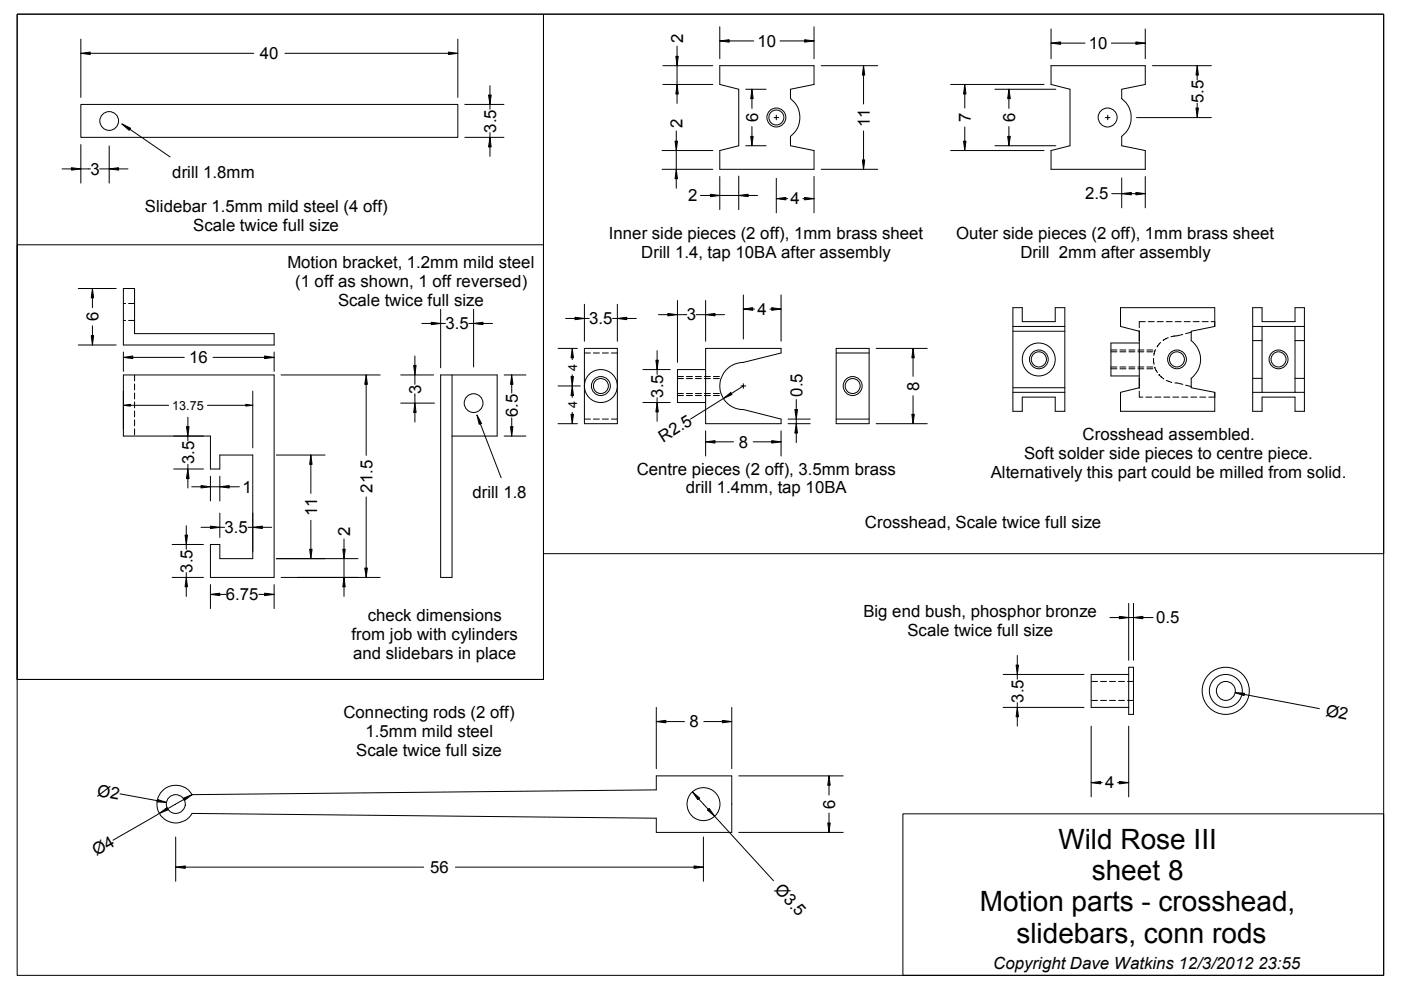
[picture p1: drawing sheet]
<svg xmlns="http://www.w3.org/2000/svg" width="297mm" height="210mm" viewBox="0 0 297 210" stroke-linecap="round" stroke-linejoin="round" font-family="sans-serif">
<g fill="none" stroke="#000" stroke-width=".21">
<path d="M3.6 3h289.8v203.8h-289.8zM3.6 3h111.6v141.1h-111.6zM17.1 11.3l2-.3v.6zM17.1 8.3v12.4M19.1 11.3h34.7M60.4 11.3h34.7M95.1 11l2 .3-2 .3zM97.1 8.3v12.4M103.9 18.2v2M115.2 3h178.2v114.4h-178.2zM140.5 13.9h10.6M140.5 17.9h10.6"/>
<path d="M143.3 11.9h.5l-.3 2zM143.5 17.9l.3 2h-.5zM143.5 9.8v2.1M143.5 13.9v4M143.5 19.9v2M152.6 13.9h20v4l-5 1v2a5 5 0 0 1 0 8v2l5 1v4h-20v-4l4-1v-12l-4-1zM152.6 8.7l2-.3v.5zM152.6 5.7v6.7M154.6 8.7h5.2M158.1 18.9h4.3M159.4 18.9l.3 2h-.5zM165.4 8.7h5.2"/>
<path d="M170.6 8.4l2 .3-2 .2zM172.6 5.7v6.7M174.1 13.9h12M183.1 13.9l.2 2h-.5zM183.1 15.9v6.2M201.5 17.9h19.9M204.6 17.9l.2 2h-.5zM204.6 19.9v3M210.9 18.9h13M213.9 18.9l.3 2h-.5zM222.8 13.9h20v4l-5 1v2a5 5 0 0 1 0 8v2l5 1v4h-20v-4l4.1-1v-12l-4.1-1zM222.8 9.1l2.1-.2v.5z"/>
<path d="M222.8 6.1v6.3M224.9 9.1h5.1M235.6 9.1h5.2M240.8 8.9l2 .2-2 .3zM242.8 6.1v6.3M244.3 13.9h12.5M253.8 13.9l.3 2h-.5zM253.8 15.9v1M13.2 35.8h2M15.2 35.6l1.9 .2-1.9 .3zM17.1 22.1h80v7h-80zM17.1 30.6v8.2"/>
<path d="M17.1 35.8h2.1M21.1 35.8h2.1M23.2 35.8l1.9-.2v.5zM23.2 30.9v7.9M25.1 35.8h2M25.9 26.3l1.8 .9-.3 .4zM27.5 27.4l8.6 5.9M98.5 22.1h8.3M98.5 29.1h8.3M103.6 20.2h.5l-.2 1.9zM103.9 29.1l.2 2.1h-.5zM103.9 22.1v1.1"/>
<path d="M103.9 28.1v1M103.9 31.2v1.9M140.4 35.9h10.7M140.4 31.9h10.7M143.1 29.9h.5l-.2 2zM143.4 35.9l.2 2h-.5zM143.4 27.8v2.1M143.4 31.9v4M143.4 37.9v2M152.6 37.4v7M156.6 37.3v7.1M158.1 30.9h4.3"/>
<path d="M159.2 28.9h.5l-.3 2zM159.4 20.9v2.1M159.4 26.8v2.1M164.1 24.9h1M164.6 24.4v1M164.6 37.8v7.3M172.6 37.4v7.7M174.1 35.9h12M182.8 33.9h.5l-.2 2zM183.1 27.8v6.1M201.5 31.9h19.9M204.3 29.9h.5l-.2 2z"/>
<path d="M204.6 26.9v3M210.9 30.9h13M213.7 28.9h.5l-.3 2zM213.9 20.9v2.1M213.9 26.8v2.1M234.4 24.9h.9M234.9 24.4v1M237.8 37.7v6.4M241 24.9h15.8M242.8 37.4v6.7M253.6 22.9h.5l-.3 2zM253.8 21.9v1"/>
<path d="M3.6 51.9h111.6v92.2h-111.6zM148.5 41.4h2.1M150.6 41.2l2 .2-2 .3zM152.6 41.4h4M156.6 41.4l2-.2v.5zM158.6 41.4h2M164.6 42.1l2-.2v.5zM166.6 42.1h.4M170.2 42.1h.4M170.6 41.9l2 .2-2 .3zM235.7 41.1h2.1M237.8 41.1l2.1-.3v.5z"/>
<path d="M239.9 41.1h.9M240.8 40.8l2 .3-2 .2zM16.6 73.2h8M16.6 61.2h8M19.3 71.2h.6l-.3 2zM19.6 61.2l.3 2h-.6zM19.6 63.2v2M19.6 69.1v2.1M26.2 75.8l1.9-.3v.5zM26.2 61.2h2.3v9.5h29.6v2.5h-31.9zM26.2 74.6v4.1M26.2 79.5h31.9v42.9h-13.5v-7h2v3h7v-21.9h-7v2.9h-2v-6.9h-18.4z"/>
<path d="M26.2 64.3h.4M26.2 67.9h.4M27.3 64.3h1.2M27.3 67.9h1.2M28.1 75.8h11M28.5 79.5v1.3M45.2 75.8h10.9M56.1 75.5l2 .3-2 .2zM58.1 74.6v4.1M59.6 79.5h21M77.6 79.5l.3 2h-.6zM85 79.5h6.9"/>
<path d="M87.7 77.5h.5l-.2 2zM88 75.5v2M88 79.5v2M89.4 68.6h2M91.4 68.3l2 .3-2 .2zM93.4 65.6v12.4M93.4 68.6h1M95.8 79.5v42.9h-2.4v-42.9h12v13h-9.6M99.4 68.6h1M100.4 68.6l2-.3v.5zM100.4 65.6v12.2M102.4 68.6h2"/>
<path d="M106.9 79.5h4.6M108.5 79.5l.3 2h-.6zM118.3 73.9h4.1M119.9 67.5h2M121.1 79.8h.5l-.3 2zM121.3 73.9l.3 2h-.5zM121.3 75.9v.3M121.3 79.5v.3M121.9 67.3l2 .2-2 .3zM123.9 73.9h7v15.9h-7zM123.9 64.5v7.8M123.9 74.8h1.3"/>
<path d="M123.9 67.5h1M125.8 74.8h1.3M127.7 74.8h1.3M129.6 74.8h1.3M129.9 67.5h1M130.9 67.5l2-.2v.5zM130.9 64.5v7.8M132.9 67.5h2M136.3 78.4h5.8M139.1 76.4h.5l-.3 2zM139.3 74.3v2.1M139.3 78.4v1"/>
<path d="M139.6 66.7h2M141.6 66.5l2 .2-2 .3zM143.6 63.7v13.1M143.6 79.8h1.3M143.6 66.7h2M145.5 79.8h1.3M147.4 79.8h1.3M147.6 66.7h2M149.3 79.8h1.3M149.6 73.9h16v.9l-8 2a5 5 0 0 0-5 5 5 5 0 0 0 5 5l8 2.1v.9h-16zM149.6 66.7l2-.2v.5zM149.6 78.4h-6v6.9h6"/>
<path d="M149.6 63.7v8.6M151.3 79.8h1.2M151.6 66.7h2M157.6 65.5l2-.3v.6zM157.6 62.5v9.4M159.6 65.5h.4M163.2 65.5h.4M163.6 65.2l2 .3-2 .3zM165.6 62.5v9.8M177.3 73.9h7v15.9h-7zM177.3 74.8h7M185.8 73.9h10.8"/>
<path d="M193.6 73.9l.2 2h-.5zM193.6 75.9v3.9M214.8 65.2h1.9v3h7v-3h2.1v22h-2.1v-3h-7v3h-1.9zM214.8 69.2h11M214.8 70.2h11M235.5 74.2h1.3M235.5 78.2h1.3M235.5 74.6h1.3M235.5 77.8h1.3M237.4 74.2h1.3M237.4 78.2h1.3M237.4 74.6h1.3"/>
<path d="M237.4 77.8h1.3M239.3 74.2h1.3M239.3 78.2h1.3M239.3 74.6h1.3M239.3 77.8h1.3M241.3 74.2h1.2M241.3 78.2h1.2M241.3 74.6h1.2M241.3 77.8h1.2M241.6 70.2l-4-1v-4h20v4l-5 1v2a5 5 0 0 1 0 8v2l5 1v4h-20v-4l4-1M241.6 72.7h-6.1v7h6.1M241.6 70.1v12.2"/>
<path d="M242.8 68.2h-1.2v1.3M243.2 74.2h1.2M243.2 78.2h1.2M243.2 74.6h1.2M243.2 77.8h1.2M243.5 68.2h1.2M244.6 76l.1 1.3M244.9 77.9l.5 1.1M245 74.1l-.4 1.3M245.4 68.2h1.2M245.7 79.5h.1zM245.8 79.5l.9 .8"/>
<path d="M246.1 72.6l-.8 1M247.3 68.2h1.2M247.7 71.6l-1.1 .6M249.2 68.2h1.2M250.8 70.9l-2.5 .5M251.1 68.2h1.2M252.6 70.4l-1.2 .3M253 68.2h1.3M254.9 68.2h1.3M256.8 68.2h.8M265.6 65.2h2v3h7v-3h2v22h-2v-3h-7v3h-2zM265.6 69.2h11"/>
<path d="M265.6 72.2h2M267.6 69.2v14M274.6 72.2h2M274.6 69.2v14M26.2 85.9l1.4-.2v.4zM27.6 85.9h8.2M28.5 81.4v1.3M28.5 83.3v1.3M28.5 85.2v1.3M28.5 87.1v1.3M28.5 89v1.3M28.5 90.9v1.3"/>
<path d="M36.8 99.4h6.3M39.5 90.5h.6l-.3 2zM39.8 99.4l.3 2.1h-.6zM39.8 88.5v2M39.8 92.5v1M39.8 98.5v.9M44 85.9h8.1M52.1 85.7l1.5 .2-1.5 .2zM53.6 82.9v12.1M58.6 96.5h10.3M65.9 96.5l.3 2h-.5zM65.9 98.5v6.1"/>
<path d="M77.6 81.5v15.1M85 85.5h7.1M88 85.5l.2 2h-.5zM88 83.5v2M88 87.5v2M101.1 88l1 1.8-.5 .2zM101.9 89.9l4.4 11.4M106.9 92.5h4.6M108.2 90.5h.6l-.3 2zM108.5 81.5v1.8M108.5 88.6v1.9M118.3 89.8h4.1"/>
<path d="M118.3 81.8h4.7M121.1 87.8h.5l-.3 2zM121.3 81.8l.3 2.1h-.5zM121.3 83.9v.3M121.3 87.4v.4M123.9 88.9h1.3M125.8 88.9h1.3M127.7 88.9h1.3M129.6 88.9h1.3M136.3 85.3h5.8M139.3 85.3l.3 2h-.5zM139.3 84.3v1"/>
<path d="M139.3 87.3v2M143.6 83.9h1.3M143.6 80.3h1.3M143.6 83.4h1.3M145.5 83.9h1.3M145.5 80.3h1.3M145.5 83.4h1.3M147.4 83.9h1.3M147.4 80.3h1.3M147.4 83.4h1.3M149.3 83.9h1.3M149.3 80.3h1.3"/>
<path d="M149.3 83.4h1.3M149.6 93.7l2-.3v.5zM149.6 91.4v5.3M151.3 83.9h1.2M151.3 80.3h1.2M151.3 83.4h1.2M151.6 93.7h3.9M153.4 84.5l-7 4.4M153.4 84.5l1.5-1.3 .3 .5zM157.1 81.8h1M157.6 81.4v.9M157.6 81.8l-2.5 1.6"/>
<path d="M159.7 93.7h3.9M163.6 93.4l2 .3-2 .2zM165.6 91.4v5.3M167.1 89.8h4.7M167.1 88.9h4.7M168.5 86.8h.6l-.3 2.1zM168.8 89.8l.3 2h-.6zM168.8 84.7v2.1M168.8 88.9v.9M168.8 91.8v2.1M177.3 88.9h7M185.8 89.8h10.8"/>
<path d="M193.3 87.8h.5l-.2 2zM193.6 83.9v3.9M214.8 83.2h11M214.8 82.2h11M241.6 82.9v1.3h.7M242.9 84.2h1.3M244.9 84.2h1.2M246.8 84.2h1.2M247.3 80.6l1.2 .5M248.7 84.2h1.2M249.1 81.2l1.7 .3M250.6 84.2h1.2"/>
<path d="M251.4 81.7l1.2 .3M252.5 84.2h1.2M254.4 84.2h1.2M256.3 84.2h1.3M265.6 83.2h11M265.6 80.2h2M274.6 80.2h2M36.5 115.4h6.6M39.2 113.5h.5l-.2 1.9zM39.5 111.5v2M39.5 115.4v1.1M39.8 101.5v2"/>
<path d="M40.6 103.2h2M42.6 103l2 .2-2 .3zM42.6 111.8h2M44.6 111.5l2 .3-2 .3zM44.6 101v5.2M44.6 103.2h2M46.6 103.2l2-.2v.5zM46.6 101v5.2M46.6 108.8v5.2M46.6 111.8h1M48.6 103.2h2.2M52.6 111.8h1"/>
<path d="M53.6 111.8l2-.3v.6zM55.6 111.8h2M58.6 118.4h17.3M65.7 116.5h.5l-.3 1.9zM65.9 110.3v6.2M72.7 116.5h.5l-.3 1.9zM72.9 114.3v2.2M72.9 118.4v4M77.6 105.4v15M36.5 122.4h6.6M39.5 122.4l.2 2h-.5zM39.5 121.4v1"/>
<path d="M39.5 124.4v2M44.6 126l2-.2v.5zM44.6 124v5M46.6 126h1.3M54.9 126h1.2M56.1 125.8l2 .2-2 .3zM58.1 124v5M59.6 122.4h21M72.9 122.4l.3 2h-.5zM72.9 124.4v2M77.3 120.4h.6l-.3 2zM215.7 139v2"/>
<path d="M235.3 130.9h2M237.3 130.7l2 .2-2 .3zM239.3 127.9v12.1M239.3 130.9h1M240.3 130.9l2-.2v.5zM240.3 127.9v12.1M242.3 130.9h2.2M139.1 153l2.1-.3v.5zM139.1 150v13M141.2 153h3.9M149.2 153h4M153.2 152.7l1.9 .3-1.9 .2z"/>
<path d="M155.1 150v13M212.7 150h17.1M212.7 143h17.1M215.4 141h.5l-.2 2zM215.7 150l.2 2h-.5zM215.7 143v1M215.7 149v1M215.7 152v2M231.3 154v15M231.4 144.5h1.3M231.4 148.5h1.3M233.3 144.5h1.3"/>
<path d="M233.3 148.5h1.3M235.2 144.5h1.3M235.2 148.5h1.3M237.1 144.5h1.3M237.1 148.5h1.3M239.1 144.5h1.2M239.1 148.5h1.2M239.3 141.5h1v10h-1zM239.3 154v15M239.3 143h-8v7h8M261.9 146.9l2 .1-.1 .5zM263.8 147.2l15.9 3"/>
<path d="M25.4 168.3l7.9 1.5M33.4 169.5l1.9 .6-2-.1zM33.8 172.5l-9.8 5.6M33.8 172.5l1.6-1.3 .2 .5zM34.5 167.6a4 4 0 0 1 6.2 .9l98.4-1v-3h16v12h-16v-3l-98.4-1a4 4 0 0 1-5.9 1.1 4 4 0 0 1-.3-6zM37.2 177.5v9.4M38.9 169.2l1.8-.7-1.6 1.2zM39 169.5l-3.5 2M146.8 167.9l1.5 1.3-.3 .3zM148.1 169.4l2.1 2.2M149.1 177.5v9.4M150 171.7l.4-.3 1.1 1.7z"/>
<path d="M151.5 173.1l12.5 13.6M156.6 164.5h22.2M156.6 176.5h22.2M175.5 174.5h.5l-.2 2zM175.8 164.5l.2 2h-.5zM175.8 166.5v2.1M175.8 172.4v2.1M191.4 172.6h102v34.2h-102zM231.3 165.9l2-.2v.5zM233.3 165.9h.4M236.9 165.9h.4M237.3 165.7l2 .2-2 .3z"/>
<path d="M37.2 183.9l2.1-.3v.5zM39.3 183.9h50.5M96.6 183.9h50.5M147.1 183.6l2 .3-2 .2z"/>
<circle cx="23.2" cy="25.6" r="1.99"/>
<circle cx="164.6" cy="24.9" r="1.6"/>
<circle cx="164.6" cy="24.9" r="2.01"/>
<circle cx="234.8" cy="24.9" r="2.01"/>
<circle cx="220.2" cy="76.2" r="3.5"/>
<circle cx="220.3" cy="76.2" r="1.99"/>
<circle cx="220.3" cy="76.2" r="1.61"/>
<circle cx="249.5" cy="76.2" r="1.6"/>
<circle cx="249.6" cy="76.2" r="1.99"/>
<circle cx="271.1" cy="76.2" r="1.6"/>
<circle cx="271.1" cy="76.2" r="2"/>
<circle cx="100.4" cy="85.5" r="1.99"/>
<circle cx="127.4" cy="81.8" r="1.6"/>
<circle cx="127.4" cy="81.8" r="3.5"/>
<circle cx="127.4" cy="81.8" r="2.01"/>
<circle cx="180.8" cy="81.8" r="1.6"/>
<circle cx="180.8" cy="81.8" r="2.01"/>
<circle cx="259.9" cy="146.5" r="5"/>
<circle cx="259.9" cy="146.5" r="3.5"/>
<circle cx="259.9" cy="146.5" r="2.01"/>
<circle cx="37.3" cy="170.5" r="2"/>
<circle cx="149.1" cy="170.5" r="3.5"/>
</g>
<g fill="#000">
<path d="M17.1 11.3l2-.3v.6l-2-.3h2z" fill-rule="evenodd"/>
<path d="M95.1 11l2 .3h-2h2l-2 .3z" fill-rule="evenodd"/>
<path d="M143.3 11.9h.5l-.3 2v-2v2z" fill-rule="evenodd"/>
<path d="M143.5 17.9l.3 2h-.5l.2-2v2z" fill-rule="evenodd"/>
<path d="M152.6 8.7l2-.3v.5l-2-.2h2z" fill-rule="evenodd"/>
<path d="M170.6 8.4l2 .3h-2h2l-2 .2z" fill-rule="evenodd"/>
<path d="M183.1 13.9l.2 2h-.5l.3-2v2z" fill-rule="evenodd"/>
<path d="M204.6 17.9l.2 2h-.5l.3-2v2z" fill-rule="evenodd"/>
<path d="M222.8 9.1l2.1-.2v.5l-2.1-.3h2.1z" fill-rule="evenodd"/>
<path d="M240.8 8.9l2 .2h-2h2l-2 .3z" fill-rule="evenodd"/>
<path d="M253.8 13.9l.3 2h-.5l.2-2v2z" fill-rule="evenodd"/>
<path d="M15.2 35.6l1.9 .2h-1.9h1.9l-1.9 .3z" fill-rule="evenodd"/>
<path d="M23.2 35.8l1.9-.2v.5l-1.9-.3h1.9z" fill-rule="evenodd"/>
<path d="M25.9 26.3l1.8 .9-.3 .4-1.5-1.3 1.6 1.1z" fill-rule="evenodd"/>
<path d="M103.9 29.1l.2 2.1h-.5l.3-2.1v2.1z" fill-rule="evenodd"/>
<path d="M103.6 20.2h.5l-.2 1.9v-1.9v1.9z" fill-rule="evenodd"/>
<path d="M143.1 29.9h.5l-.2 2v-2v2z" fill-rule="evenodd"/>
<path d="M143.4 35.9l.2 2h-.5l.3-2v2z" fill-rule="evenodd"/>
<path d="M159.2 28.9h.5l-.3 2v-2v2z" fill-rule="evenodd"/>
<path d="M159.4 18.9l.3 2h-.5l.2-2v2z" fill-rule="evenodd"/>
<path d="M182.8 33.9h.5l-.2 2v-2v2z" fill-rule="evenodd"/>
<path d="M204.3 29.9h.5l-.2 2v-2v2z" fill-rule="evenodd"/>
<path d="M213.9 18.9l.3 2h-.5l.2-2v2z" fill-rule="evenodd"/>
<path d="M213.7 28.9h.5l-.3 2v-2v2z" fill-rule="evenodd"/>
<path d="M253.6 22.9h.5l-.3 2v-2v2z" fill-rule="evenodd"/>
<path d="M150.6 41.2l2 .2h-2h2l-2 .3z" fill-rule="evenodd"/>
<path d="M156.6 41.4l2-.2v.5l-2-.3h2z" fill-rule="evenodd"/>
<path d="M164.6 42.1l2-.2v.5l-2-.3h2z" fill-rule="evenodd"/>
<path d="M170.6 41.9l2 .2h-2h2l-2 .3z" fill-rule="evenodd"/>
<path d="M237.8 41.1l2.1-.3v.5l-2.1-.2h2.1z" fill-rule="evenodd"/>
<path d="M240.8 40.8l2 .3h-2h2l-2 .2z" fill-rule="evenodd"/>
<path d="M19.6 61.2l.3 2h-.6l.3-2v2z" fill-rule="evenodd"/>
<path d="M19.3 71.2h.6l-.3 2v-2v2z" fill-rule="evenodd"/>
<path d="M26.2 75.8l1.9-.3v.5l-1.9-.2h1.9z" fill-rule="evenodd"/>
<path d="M56.1 75.5l2 .3h-2h2l-2 .2z" fill-rule="evenodd"/>
<path d="M87.7 77.5h.5l-.2 2v-2v2z" fill-rule="evenodd"/>
<path d="M91.4 68.3l2 .3h-2h2l-2 .2z" fill-rule="evenodd"/>
<path d="M100.4 68.6l2-.3v.5l-2-.2h2z" fill-rule="evenodd"/>
<path d="M121.3 73.9l.3 2h-.5l.2-2v2z" fill-rule="evenodd"/>
<path d="M121.1 79.8h.5l-.3 2v-2v2z" fill-rule="evenodd"/>
<path d="M121.9 67.3l2 .2h-2h2l-2 .3z" fill-rule="evenodd"/>
<path d="M130.9 67.5l2-.2v.5l-2-.3h2z" fill-rule="evenodd"/>
<path d="M139.1 76.4h.5l-.3 2v-2v2z" fill-rule="evenodd"/>
<path d="M141.6 66.5l2 .2h-2h2l-2 .3z" fill-rule="evenodd"/>
<path d="M149.6 66.7l2-.2v.5l-2-.3h2z" fill-rule="evenodd"/>
<path d="M157.6 65.5l2-.3v.6l-2-.3h2z" fill-rule="evenodd"/>
<path d="M163.6 65.2l2 .3h-2h2l-2 .3z" fill-rule="evenodd"/>
<path d="M193.6 73.9l.2 2h-.5l.3-2v2z" fill-rule="evenodd"/>
<path d="M26.2 85.9l1.4-.2v.4l-1.4-.2h1.4z" fill-rule="evenodd"/>
<path d="M39.5 90.5h.6l-.3 2v-2v2z" fill-rule="evenodd"/>
<path d="M52.1 85.7l1.5 .2h-1.5h1.5l-1.5 .2z" fill-rule="evenodd"/>
<path d="M65.9 96.5l.3 2h-.5l.2-2v2z" fill-rule="evenodd"/>
<path d="M77.6 79.5l.3 2h-.6l.3-2v2z" fill-rule="evenodd"/>
<path d="M88 85.5l.2 2h-.5l.3-2v2z" fill-rule="evenodd"/>
<path d="M101.1 88l1 1.8-.5 .2-.5-2 .8 1.9z" fill-rule="evenodd"/>
<path d="M108.2 90.5h.6l-.3 2v-2v2z" fill-rule="evenodd"/>
<path d="M108.5 79.5l.3 2h-.6l.3-2v2z" fill-rule="evenodd"/>
<path d="M121.3 81.8l.3 2.1h-.5l.2-2.1v2.1z" fill-rule="evenodd"/>
<path d="M121.1 87.8h.5l-.3 2v-2v2z" fill-rule="evenodd"/>
<path d="M139.3 85.3l.3 2h-.5l.2-2v2z" fill-rule="evenodd"/>
<path d="M149.6 93.7l2-.3v.5l-2-.2h2z" fill-rule="evenodd"/>
<path d="M153.4 84.5l1.5-1.3 .3 .5-1.8 .8 1.7-1.1z" fill-rule="evenodd"/>
<path d="M163.6 93.4l2 .3h-2h2l-2 .2z" fill-rule="evenodd"/>
<path d="M168.5 86.8h.6l-.3 2.1v-2.1v2.1z" fill-rule="evenodd"/>
<path d="M168.8 89.8l.3 2h-.6l.3-2v2z" fill-rule="evenodd"/>
<path d="M193.3 87.8h.5l-.2 2v-2v2z" fill-rule="evenodd"/>
<path d="M39.2 113.5h.5l-.2 1.9v-1.9v1.9z" fill-rule="evenodd"/>
<path d="M39.8 99.4l.3 2.1h-.6l.3-2.1v2.1z" fill-rule="evenodd"/>
<path d="M42.6 103l2 .2h-2h2l-2 .3z" fill-rule="evenodd"/>
<path d="M44.6 111.5l2 .3h-2h2l-2 .3z" fill-rule="evenodd"/>
<path d="M46.6 103.2l2-.2v.5l-2-.3h2z" fill-rule="evenodd"/>
<path d="M53.6 111.8l2-.3v.6l-2-.3h2z" fill-rule="evenodd"/>
<path d="M65.7 116.5h.5l-.3 1.9v-1.9v1.9z" fill-rule="evenodd"/>
<path d="M72.7 116.5h.5l-.3 1.9v-1.9v1.9z" fill-rule="evenodd"/>
<path d="M39.5 122.4l.2 2h-.5l.3-2v2z" fill-rule="evenodd"/>
<path d="M44.6 126l2-.2v.5l-2-.3h2z" fill-rule="evenodd"/>
<path d="M56.1 125.8l2 .2h-2h2l-2 .3z" fill-rule="evenodd"/>
<path d="M72.9 122.4l.3 2h-.5l.2-2v2z" fill-rule="evenodd"/>
<path d="M77.3 120.4h.6l-.3 2v-2v2z" fill-rule="evenodd"/>
<path d="M237.3 130.7l2 .2h-2h2l-2 .3z" fill-rule="evenodd"/>
<path d="M240.3 130.9l2-.2v.5l-2-.3h2z" fill-rule="evenodd"/>
<path d="M139.1 153l2.1-.3v.5l-2.1-.2h2.1z" fill-rule="evenodd"/>
<path d="M153.2 152.7l1.9 .3h-1.9h1.9l-1.9 .2z" fill-rule="evenodd"/>
<path d="M215.4 141h.5l-.2 2v-2v2z" fill-rule="evenodd"/>
<path d="M215.7 150l.2 2h-.5l.3-2v2z" fill-rule="evenodd"/>
<path d="M261.9 146.9l2 .1-.1 .5-1.9-.6 1.9 .3z" fill-rule="evenodd"/>
<path d="M33.4 169.5l1.9 .6-2-.3 2 .3-2-.1z" fill-rule="evenodd"/>
<path d="M33.8 172.5l1.6-1.3 .2 .5-1.8 .8 1.7-1z" fill-rule="evenodd"/>
<path d="M38.9 169.2l1.8-.7-1.7 1 1.7-1-1.6 1.2z" fill-rule="evenodd"/>
<path d="M146.8 167.9l1.5 1.3-.3 .3-1.2-1.6 1.3 1.5z" fill-rule="evenodd"/>
<path d="M150 171.7l.4-.3 1.1 1.7-1.3-1.5 1.3 1.5z" fill-rule="evenodd"/>
<path d="M175.5 174.5h.5l-.2 2v-2v2z" fill-rule="evenodd"/>
<path d="M175.8 164.5l.2 2h-.5l.3-2v2z" fill-rule="evenodd"/>
<path d="M231.3 165.9l2-.2v.5l-2-.3h2z" fill-rule="evenodd"/>
<path d="M237.3 165.7l2 .2h-2h2l-2 .3z" fill-rule="evenodd"/>
<path d="M37.2 183.9l2.1-.3v.5l-2.1-.2h2.1z" fill-rule="evenodd"/>
<path d="M147.1 183.6l2 .3h-2h2l-2 .2z" fill-rule="evenodd"/>
</g>
<g font-size="5.9">
<text x="224.4" y="180">Wild Rose III</text>
<text x="231.5" y="186.6">sheet 8</text>
<text x="207.8" y="193.3">Motion parts - crosshead,</text>
<text x="215.5" y="199.9">slidebars, conn rods</text>
</g>
<g font-size="3.6">
<text x="144.9" y="9.1" transform="rotate(-90 144.9 9.1)">2</text>
<text x="160.6" y="9.9">10</text>
<text x="230.8" y="10.4">10</text>
<text x="55.1" y="12.5">40</text>
<text x="255.1" y="21.9" transform="rotate(-90 255.1 21.9)">5.5</text>
<text x="105.2" y="28.1" transform="rotate(-90 105.2 28.1)">3.5</text>
<text x="144.7" y="27.1" transform="rotate(-90 144.7 27.1)">2</text>
<text x="160.7" y="25.9" transform="rotate(-90 160.7 25.9)">6</text>
<text x="184.4" y="26.9" transform="rotate(-90 184.4 26.9)">11</text>
<text x="205.9" y="25.9" transform="rotate(-90 205.9 25.9)">7</text>
<text x="215.3" y="25.9" transform="rotate(-90 215.3 25.9)">6</text>
<text x="19.2" y="37">3</text>
<text x="36.5" y="37.8">drill 1.8mm</text>
<text x="30.7" y="45">Slidebar 1.5mm mild steel (4 off)</text>
<text x="145.9" y="42.7">2</text>
<text x="167.6" y="43.3">4</text>
<text x="230.1" y="42.3">2.5</text>
<text x="41" y="49">Scale twice full size</text>
<text x="129.1" y="50.6">Inner side pieces (2 off), 1mm brass sheet</text>
<text x="202.7" y="50.6">Outer side pieces (2 off), 1mm brass sheet</text>
<text x="61" y="56.8">Motion bracket, 1.2mm mild steel</text>
<text x="136" y="54.7">Drill 1.4, tap 10BA after assembly</text>
<text x="216.4" y="54.7">Drill 2mm after assembly</text>
<text x="62.6" y="60.8">(1 off as shown, 1 off reversed)</text>
<text x="71.7" y="64.8">Scale twice full size</text>
<text x="20.9" y="68.2" transform="rotate(-90 20.9 68.2)">6</text>
<text x="94.4" y="69.8">3.5</text>
<text x="124.9" y="68.7">3.5</text>
<text x="145.6" y="67.9">3</text>
<text x="160.6" y="66.7">4</text>
<text x="40.1" y="77">16</text>
<text x="89.3" y="83.5" transform="rotate(-90 89.3 83.5)">3</text>
<text x="194.9" y="82.8" transform="rotate(-90 194.9 82.8)">8</text>
<text x="109.8" y="88.5" transform="rotate(-90 109.8 88.5)">6.5</text>
<text x="140.6" y="84.3" transform="rotate(-90 140.6 84.3)">3.5</text>
<text x="170.1" y="84.1" transform="rotate(-90 170.1 84.1)">0.5</text>
<text x="140.6" y="93.9" transform="rotate(-32 140.6 93.9)">R2.5</text>
<text x="156.6" y="94.9">8</text>
<text x="229.5" y="93.3">Crosshead assembled.</text>
<text x="41.1" y="98.5" transform="rotate(-90 41.1 98.5)">3.5</text>
<text x="135" y="100.6">Centre pieces (2 off), 3.5mm brass</text>
<text x="210.1" y="101.3">Alternatively this part could be milled from solid.</text>
<text x="217.1" y="97.3">Soft solder side pieces to centre piece.</text>
<text x="51.4" y="104.4">1</text>
<text x="78.9" y="104.4" transform="rotate(-90 78.9 104.4)">21.5</text>
<text x="100.2" y="105.5">drill 1.8</text>
<text x="145.4" y="104.6">drill 1.4mm, tap 10BA</text>
<text x="47.6" y="113">3.5</text>
<text x="67.3" y="109.4" transform="rotate(-90 67.3 109.4)">11</text>
<text x="74.2" y="113.7" transform="rotate(-90 74.2 113.7)">2</text>
<text x="183.4" y="111.8">Crosshead, Scale twice full size</text>
<text x="40.8" y="121.4" transform="rotate(-90 40.8 121.4)">3.5</text>
<text x="47.9" y="127.3">6.75</text>
<text x="78" y="131.7">check dimensions</text>
<text x="183" y="130.9">Big end bush, phosphor bronze</text>
<text x="74.5" y="135.7">from job with cylinders</text>
<text x="192.4" y="134.9">Scale twice full size</text>
<text x="245.1" y="132.2">0.5</text>
<text x="74.9" y="139.7">and slidebars in place</text>
<text x="217" y="149" transform="rotate(-90 217 149)">3.5</text>
<text x="72.8" y="152.2">Connecting rods (2 off)</text>
<text x="146.2" y="154.2">8</text>
<text x="281" y="151.7" transform="rotate(11 281 151.7)">Ø2</text>
<text x="75.5" y="160.2">Scale twice full size</text>
<text x="77.5" y="156.2">1.5mm mild steel</text>
<text x="234.3" y="167.2">4</text>
<text x="20.5" y="168.7" transform="rotate(10 20.5 168.7)">Ø2</text>
<text x="177.1" y="171.5" transform="rotate(-90 177.1 171.5)">6</text>
<text x="20.4" y="181.6" transform="rotate(-30 20.4 181.6)">Ø4</text>
<text x="91.2" y="185.1">56</text>
<text x="164.1" y="188.7" transform="rotate(48 164.1 188.7)">Ø3.5</text>
<text x="210.6" y="205.5">Copyright Dave Watkins 12/3/2012 23:55</text>
</g>
<g font-size="2.7">
<text x="122.3" y="78.6" transform="rotate(-90 122.3 78.6)">4</text>
<text x="36.5" y="86.8">13.75</text>
<text x="122.3" y="86.6" transform="rotate(-90 122.3 86.6)">4</text>
</g>
</svg>
